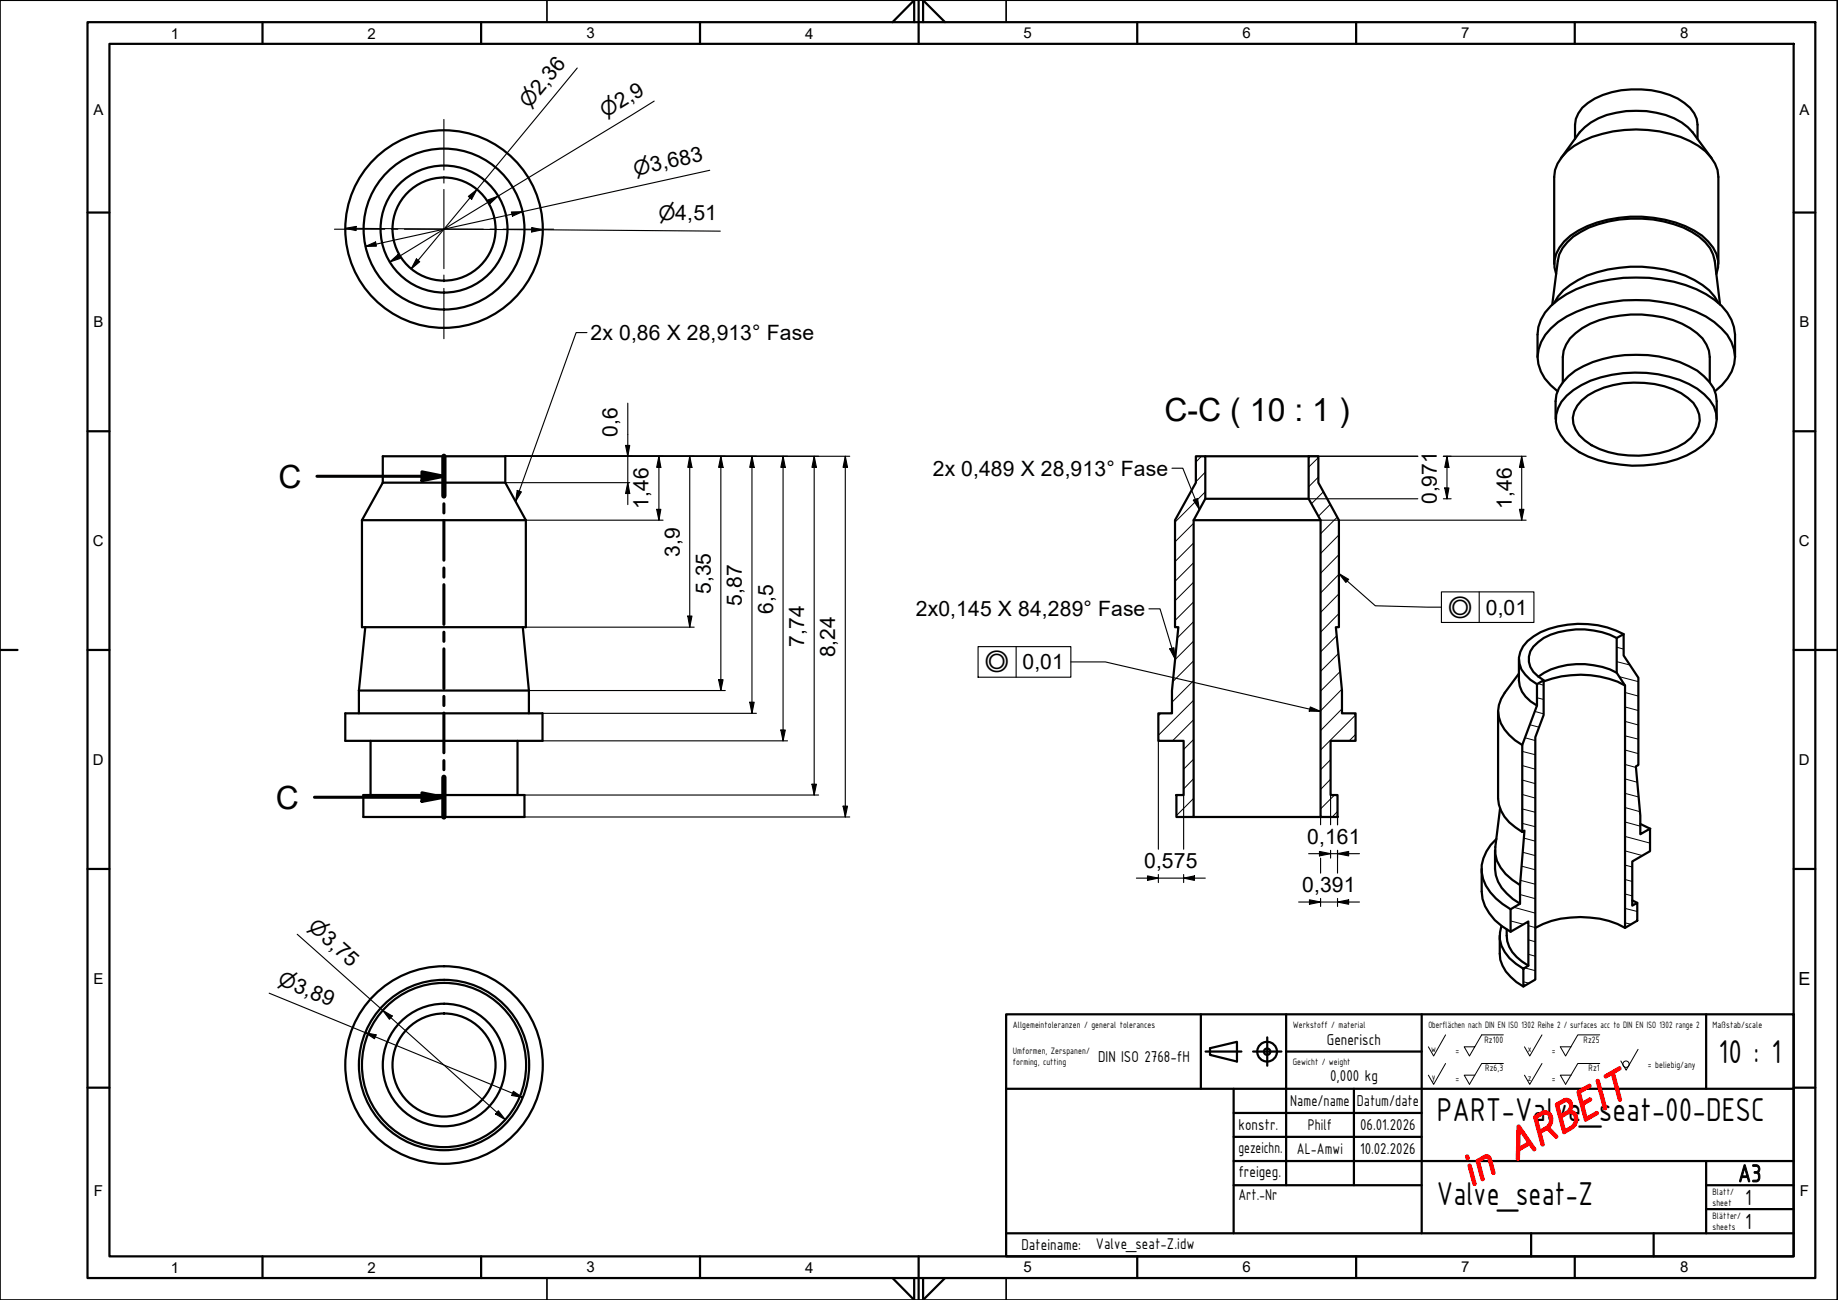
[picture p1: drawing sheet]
<svg xmlns="http://www.w3.org/2000/svg" width="420mm" height="297mm" viewBox="0 0 420 297" stroke-linecap="round" stroke-linejoin="round" font-family="sans-serif">
<!-- layer: Schraffur -->
<g fill="none" stroke="#000" stroke-width=".23">
<path d="M272.9 119.6l-4.3 4.2M274.6 104.3l-1.2 1.3M275.5 112.4l-6.9 6.9M275.5 107.9l-2.1 2.2M301.4 109l-2.3 2.2M301.4 104.6l-2.3 2.1M302.5 112.4l-2.7 2.7M304.1 115.2l-2.7 2.8M305.7 118.2l-3.8 3.8M272.9 137.5l-4.3 4.3M272.9 133l-4.3 4.3M272.9 128.6l-4.3 4.2"/>
<path d="M272.9 124.1l-4.3 4.2M306.1 135.7l-4.2 4.2M306.1 131.2l-4.2 4.3M306.1 126.7l-4.2 4.3M306.1 122.2l-4.2 4.3M272.9 151l-4.8 4.8M272.9 146.5l-4.3 4.2M272.9 142l-3.8 3.8M272.9 155.5l-5 5M305.6 145.3l-3.7 3.7M305.9 149.3l-4 4.1M306.1 140.2l-4.2 4.2"/>
<path d="M306.4 153.4l-4.5 4.5M306.8 157.5l-4.9 4.9M351.3 159.4l1.6 .4M351.6 156.2l1.3 .4M369.6 151.2l3 .7M369.6 147.9l1.6 .4M370.1 154.6l4.4 1.2M371 145h.2M371.5 158.2l3 .9M265.4 163l-.6 .6M272.9 177.9l-2.3 2.4M272.9 173.5l-2.3 2.3"/>
<path d="M272.9 169l-2.3 2.2M272.9 164.5l-4.9 4.8M272.9 160l-8.1 8M304.2 178l-2.3 2.4M304.2 173.6l-2.3 2.3M306.8 162l-4.9 4.9M309.9 167.8l-1.5 1.5M309.9 163.4l-8 8M348 178.2l3 .9M348 174.9l3 .9M348 171.7l3 .8M348.6 168.6l2.4 .6"/>
<path d="M349.7 165.6l2.2 .6M350.8 162.5l2.1 .6M371.5 178l2.8 .7M371.5 174.7l2.5 .7M371.5 171.4l3 .8M371.5 168.1l3 .8M371.5 164.8l3 .9M371.5 161.5l3 .9M269.1 181.7l-.2 .1M272.9 182.4l-4 4M305.1 181.7l-3.2 3.1M305.8 185.4l-1.3 1.3"/>
<path d="M347.9 197.9l3.1 .8M348 188.1l3 .8M348 184.8l3 .8M348 181.5l3 .9M348.1 194.7l2.9 .8M348.4 191.5l2.6 .7M371.5 197.7l1.6 .4M371.5 194.4l4 1.1M371.5 191.1l5.7 1.5M371.5 187.8l3.5 1M371.5 184.5l3.4 1M371.5 181.3l3.1 .8"/>
<path d="M377.2 189.3h.1M345.3 210.4l2.9 .8M346.1 207.3l4.9 1.3M347.5 204.4l3.5 .9M347.6 201.2l3.4 .8M349.4 218l1.6 .5M349.4 214.7l1.6 .5M349.4 211.5l1.6 .4M371.5 210.9l1.4 .3M371.5 207.6l2.8 .7M371.5 204.3l1.6 .4M371.5 201l1.6 .4"/>
<path d="M348.2 224.3l1.3 .3M348.6 221.2l2.4 .6"/>
</g>
<!-- layer: Sichtbare Kanten(CS) -->
<g fill="none" stroke="#000" stroke-width=".51">
<path d="M356.8 36.2l4.3-6a13.7 13.7 0 0 1 8.3-4.4 21.1 21.1 0 0 1 15 2.2l1.4 1.1 1.1 1.1 4.4 6M360 31.7v-3.2a6.5 6.5 0 0 1 3-5 21.1 21.1 0 0 1 18.7-1.8 10.3 10.3 0 0 1 6.2 5.5l.1 1.3v3.2M354.8 69.6l1.3-10a9 9 0 0 1 5.2-6.6 27.7 27.7 0 0 1 21.4-1.8 15.6 15.6 0 0 1 8.2 5.5l.7 1.5 .4 1.4 1.2 10M355.3 60.3v-19.9a8.7 8.7 0 0 1 4.6-7.1 28.5 28.5 0 0 1 21.9-2.7 15.2 15.2 0 0 1 10.2 6.8l.6 1.4 .2 1.6v19.9M355.3 69.2a11.7 11.7 0 0 1 5.4-5.2 29.1 29.1 0 0 1 17.3-2.8 22.4 22.4 0 0 1 12.7 5.1l1.2 1.4 .9 1.5M355.7 62.6a6.8 6.8 0 0 1 1.9-7.4 21.2 21.2 0 0 1 12.5-5.4 27.4 27.4 0 0 1 19 4 8.5 8.5 0 0 1 3.6 7.3l-.3 1.5M351.5 81.6v-5.2a9.8 9.8 0 0 1 4.7-7.9 29.5 29.5 0 0 1 17.8-5.1 30.6 30.6 0 0 1 17.9 5.1 10.7 10.7 0 0 1 4.7 7.9v5.2M355.6 95.7v-4a7.9 7.9 0 0 1 2.9-5.7 23.1 23.1 0 0 1 15.5-4.9 26.3 26.3 0 0 1 14 3.6 10.1 10.1 0 0 1 4.2 5.5l.2 1.5v4M356 89.4a10.2 10.2 0 0 1-4.5-7.9 11.4 11.4 0 0 1 6.6-9.2 35.6 35.6 0 0 1 31.9 0 14.8 14.8 0 0 1 5.8 5.9 8.3 8.3 0 0 1-2.2 9.8l-1.6 1.4M357.3 87.4v-5.8a7.4 7.4 0 0 1 2.9-5.5 20.9 20.9 0 0 1 12.6-4.2 22.8 22.8 0 0 1 15.1 4.2 7.4 7.4 0 0 1 2.9 5.5v5.8M358.1 90.4a21.2 21.2 0 0 1 12.9-5.1 27.4 27.4 0 0 1 17 3.5 8.9 8.9 0 0 1 4.4 7.1 7.5 7.5 0 0 1-3.2 5.9 22.8 22.8 0 0 1-13.5 4.5 27.4 27.4 0 0 1-14.7-3 9.9 9.9 0 0 1-5.3-6.9 7.6 7.6 0 0 1 2.4-6zM361.6 91.5a18.8 18.8 0 0 1 14.3-4 16.6 16.6 0 0 1 11.2 4.6 5.5 5.5 0 0 1-.6 8 18 18 0 0 1-11.9 4 19.2 19.2 0 0 1-12.3-3.5 5.7 5.7 0 0 1-.7-9.1z"/>
<path d="M82.7 118.9h37.5M82.7 118.9v24.4h37.5v-24.4M87.5 110.3h28M87.5 110.3v-6h28v6M87.5 110.3l-4.8 8.6M115.5 110.3l4.7 8.6M272.9 118.9h29M273.4 104.3h2.1v9.7l-2.6 4.9v67.8h-4v-5h1.7v-12.4h-5.8v-6.3h3.1v-5.2l1.5-14.5h-.8v-24.4l4.8-8.6zM275.5 104.3h23.6M275.5 114h23.6M299.1 104.3h2.3v6l4.7 8.6v24.4h-.7l1.4 14.5v5.2h3.1v6.3h-5.7v12.4h1.6v5h-3.9v-67.8l-2.8-4.9zM82 157.8h38.9"/>
<path d="M82 157.8v5.2M83.5 143.3l-1.5 14.5M119.5 143.3l1.4 14.5M120.9 157.8v5.2M347.2 150.6v4.9a6.7 6.7 0 0 0 4.1 5.7M347.2 153.9l-3.2 4.4a6.9 6.9 0 0 0 1 9.6l1.3 1.2 1.7 1.1M351.3 156.3l1.6-.9v8l-1.9 5.1v55.3l-2.8 1.6v-4.1l1.2-.7v-10l-4.1 2.3v-5.1l2.2-1.3v-4.3l1-12.4-.5 .3v-19.9l3.3-9zM352.9 155.7a23 23 0 0 1 18.6 .9M369.6 145.8l1.6-.9v4.9l3.3 5.1v19.9l-.5 .3 1 11.3v4.2l2.2-1.3v5.2l-4.1 2.3v10.1l1.2-.6v4.1l-2.8 1.6v-55.4l-1.9-2.9zM369.6 153.7a18.2 18.2 0 0 0-16.6 0l-1.3 .9M369.6 145.8a18.4 18.4 0 0 0-16.7 0 6.2 6.2 0 0 0-3.4 4.2 4.7 4.7 0 0 0 2.1 4.5l1.3 .9M371.2 144.9a22.2 22.2 0 0 0-19-.5 8 8 0 0 0-5 5.9 5.9 5.9 0 0 0 2.6 5l1.5 1"/>
<path d="M78.9 163h45.1v6.3h-45.1zM84.7 169.3v12.4M118.3 169.3v12.4M342.5 162.5v20a8.5 8.5 0 0 0 3.9 6.5l1.6 1.1M83.1 181.7h36.8v5h-36.8zM272.9 186.7h29M338.7 198.6v5.1a11.4 11.4 0 0 0 6.6 9.2M341.8 194.3v4.3a7.9 7.9 0 0 0 2.6 5.5l1.4 1.3 1.7 1.1M342.1 191.7a8.7 8.7 0 0 0-2.4 10.7 14.5 14.5 0 0 0 5.6 5.4M342.9 184.8l-1.1 8.7a7.4 7.4 0 0 0 2.4 6.2l1.5 1.3 1.8 1.2M375 188.3l2.2 1M342.8 213.8v4.1a8.2 8.2 0 0 0 3.8 6.5l1.6 1"/>
<path d="M343.2 211.6a7.4 7.4 0 0 0 3.3 8.6l1.7 1.1M344.4 212.4a7.5 7.5 0 0 0 3.5 7.3l1.5 .9M351 212a22.5 22.5 0 0 1 20.5 0M373.1 205.7l1.2 .6"/>
<circle cx="101.5" cy="52.3" r="11.8"/>
<circle cx="101.5" cy="52.3" r="14.5"/>
<circle cx="101.5" cy="52.3" r="18.4"/>
<circle cx="101.5" cy="52.3" r="22.6"/>
<circle cx="101.5" cy="243.4" r="22.6"/>
<circle cx="101.5" cy="243.4" r="11.8"/>
<circle cx="101.5" cy="243.4" r="19.5"/>
<circle cx="101.5" cy="243.4" r="18.8"/>
<circle cx="101.5" cy="243.4" r="14"/>
</g>
<!-- layer: Schnittansichtslinien(CS) -->
<g fill="none" stroke="#000" stroke-width=".7">
<path d="M72.5 108.8h29M96.5 107.8l5 1-5 1zM101.5 104.3v9M101.5 115.1v2.1M101.5 118.9v9.1M101.5 129.8v2.1M101.5 133.6v9.1M101.5 144.4v2.1M101.5 148.3v9M101.5 159.1v2.1M101.5 162.9v9.1M101.5 173.8v2.1"/>
<path d="M101.5 177.6v9.1M71.9 182.2h29.6M96.5 181.2l5 1-5 .9z"/>
</g>
<path d="M101.5 104.3v9M101.5 177.6v9.1" fill="none" stroke="#000" stroke-width="1.2"/>
<path d="M96.5 107.8l5 1-5 1zM96.5 181.2l5 1-5 .9z" fill="#000"/>
<!-- layer: Skizziergeometrie(CS) -->
<g fill="none" stroke="#000" stroke-width=".51">
<path d="M20 5.1h395v286.9h-395zM25 10h385v277.1h-385zM60 5.1v4.9M110 5.1v4.9M160 5.1v4.9M204 5.1l5-5.1v5.1M210 0v10M211 5.1v-5.1l5 5.1M260 5.1v4.9M310 5.1v4.9M360 5.1v4.9M20 48.6h5"/>
<path d="M410 48.6h5M20 98.5h5M410 98.5h5M0 148.5h4M20 148.5h5M410 148.5h10M20 198.6h5M410 198.6h5M20 248.5h5M410 248.5h5M60 287.1v4.9M110 287.1v4.9"/>
<path d="M160 287.1v4.9M204 292l5 5v-5M210 287.1v9.9M211 292v5l5-5M260 287.1v4.9M310 287.1v4.9M360 287.1v4.9"/>
</g>
<path d="M0 0h420v297h-420zM125 0v5.1M230 0v5.1M125 292v5M230 292v5" fill="none" stroke="#000" stroke-width=".38"/>
<!-- layer: Titel (ISO) -->
<g fill="none" stroke="#000" stroke-width=".51">
<path d="M230 231.8h180v55.3h-180zM274.5 231.8v17M276.6 239.5l6.2-1.5v4.6l-6.2-1.6zM289.7 237v6.5M294 231.8v39M325 231.8v50M390 231.8v17M230 248.8h180M275.6 240.3h8.2M282 259.8h43M282 254.3h43M282 248.8v33"/>
<path d="M286.4 240.3h6.5M294 240.3h31M309.5 248.8v22M282 270.8h43M282 265.3h128M390 276.3h20M390 270.8h20M390 265.3v16.5M230 281.8h180M350 281.8v5.3M378 281.8v5.3"/>
<circle cx="289.7" cy="240.3" r="2.25"/>
<circle cx="289.7" cy="240.3" r=".73"/>
</g>
<g fill="none" stroke="#000" stroke-width=".23">
<path d="M330.5 236.5l-2.8 4.8-1.2-2.1M343.7 236.5h-5l-2.8 4.8-1.2-2.1h2.4M352.5 236.5l-2.8 4.8-1.2-2.1M365.7 236.5h-5l-2.8 4.8-1.2-2.1h2.5M374.5 239.8l-2.8 4.7-1.2-2.1M330.5 243l-2.8 4.8-1.2-2.1M343.7 243h-5l-2.8 4.8-1.2-2.1h2.4M352.5 243l-2.8 4.8-1.2-2.1M365.7 243h-5l-2.8 4.8-1.2-2.1h2.5"/>
<circle cx="371.7" cy="243.2" r=".73"/>
</g>
<g fill="none" stroke="#000" stroke-width=".25">
<path d="M132 15.5l-38 46M149.5 23.1l-60.4 36.8M162.2 38.9l-78.7 17.4M78.9 52.2l2.5-.5v1zM78.9 52.2l85.8 .6M83.5 56.3l2.4-1 .1 .9zM89.1 59.9l1.9-1.7 .5 .8zM95.2 59.2l.7 .6-1.9 1.7zM107.1 44.9l1.9-1.6-1.2 2.2zM111.5 45.7l2.4-.9-1.9 1.7zM116.9 48.4h2.5l-2.2 1zM121.5 52l2.5 .5-2.5 .5z"/>
<path d="M143.5 92.1v23.2M115.5 104.3h78.7M115.5 110.3h28.5M120.2 118.9h31.4M143 101.8h1l-.5 2.5zM143.5 110.3l.5 2.5h-1zM150.1 116.4h1l-.5 2.5zM150.6 104.3l.5 2.5h-1zM150.6 104.3v14.6M157.7 104.3l.5 2.5h-1zM157.7 104.3v39M164.8 104.3l.5 2.5h-1z"/>
<path d="M164.8 104.3v53.5M171.9 104.3l.5 2.5h-1zM171.9 104.3v58.7M179 104.3l.5 2.5h-1zM179 104.3v65M186.1 104.3l.5 2.5h-1zM186.1 104.3v77.4M193.2 104.3l.5 2.5h-1zM193.2 104.3v82.4M299.1 104.3h25M299.1 114h25M301.9 118.9h47"/>
<path d="M329.9 104.3h19M329.9 114h1.8M330.3 111.5h.9l-.4 2.5zM330.8 104.3l.4 2.5h-.9zM330.8 104.3v9.7M347.3 116.4h1.1l-.5 2.5zM347.9 104.3l.5 2.5h-1.1zM347.9 104.3v14.6M120.2 143.3h38.5M120.9 157.8h44.9M157.2 140.8h1l-.5 2.5zM164.3 155.3h1l-.5 2.5z"/>
<path d="M124 163h48.9M124 169.3h56M171.4 160.5h1l-.5 2.5zM178.5 166.8h1l-.5 2.5zM185.6 179.2h1l-.5 2.5zM264.8 169.3v24.7M119.9 181.7h67.2M119.9 186.7h74.3M192.7 184.2h1l-.5 2.5zM264.8 199.8v1.9M270.6 181.7v12.3M270.6 199.8v1.9"/>
<path d="M299.1 195.1h11.7M301.6 194.5l2.6 .6-2.6 .5zM301.9 186.7v1.8M301.9 196.1v3.4M304.2 181.7v6.8M304.2 194.3v1.8M305.8 195.1l2.5-.6v1.1zM305.8 186.7v1.8M305.8 194.3v5.2M67.9 213.5l47.6 42.3M259.8 200.6h15.7M262.3 200.1l2.5 .5-2.5 .6z"/>
<path d="M270.6 200.6l2.4-.5v1.1zM296.9 206.1h13.9M299.3 205.6l2.6 .5-2.6 .5zM301.9 205.3v1.8M305.8 206.1l2.5-.5v1zM305.8 205.3v1.8M61.5 226.9l57.9 23.8M83.5 236l2.5 .5-.4 .8zM87.5 230.9l2.2 1.2-.7 .8zM113.9 253.8l1.6 2-2.2-1.2zM117.3 249.4l2.1 1.3-2.4-.4z"/>
</g>
<g fill="#000">
<path d="M78.9 52.2l2.5-.5v1zM83.5 56.3l2.4-1 .1 .9zM89.1 59.9l1.9-1.7 .5 .8zM95.2 59.2l.7 .6-1.9 1.7zM107.1 44.9l1.9-1.6-1.2 2.2zM111.5 45.7l2.4-.9-1.9 1.7zM116.9 48.4h2.5l-2.2 1zM121.5 52l2.5 .5-2.5 .5zM143 101.8h1l-.5 2.5zM143.5 110.3l.5 2.5h-1zM150.1 116.4h1l-.5 2.5zM150.6 104.3l.5 2.5h-1z"/>
<path d="M157.7 104.3l.5 2.5h-1zM164.8 104.3l.5 2.5h-1zM171.9 104.3l.5 2.5h-1zM179 104.3l.5 2.5h-1zM186.1 104.3l.5 2.5h-1zM193.2 104.3l.5 2.5h-1zM330.3 111.5h.9l-.4 2.5zM330.8 104.3l.4 2.5h-.9zM347.3 116.4h1.1l-.5 2.5zM347.9 104.3l.5 2.5h-1.1zM157.2 140.8h1l-.5 2.5zM164.3 155.3h1l-.5 2.5z"/>
<path d="M171.4 160.5h1l-.5 2.5zM178.5 166.8h1l-.5 2.5zM185.6 179.2h1l-.5 2.5zM192.7 184.2h1l-.5 2.5zM301.6 194.5l2.6 .6-2.6 .5zM305.8 195.1l2.5-.6v1.1zM262.3 200.1l2.5 .5-2.5 .6zM270.6 200.6l2.4-.5v1.1zM299.3 205.6l2.6 .5-2.6 .5zM305.8 206.1l2.5-.5v1zM83.5 236l2.5 .5-.4 .8zM87.5 230.9l2.2 1.2-.7 .8z"/>
<path d="M113.9 253.8l1.6 2-2.2-1.2zM117.3 249.4l2.1 1.3-2.4-.4z"/>
</g>
<!-- layer: Symbole(HTW) -->
<g fill="none" stroke="#000" stroke-width=".25">
<path d="M134.2 76h-2.5l-13.8 38.6M118.2 112.1l1 .3-1.3 2.2zM267.9 107h2.5l3.8 9.4M272.8 114.3l.9-.4 .5 2.5zM262.6 139.1h2.6l3.4 11.4M306.1 131l2.2 1.4-.6 .7zM306.1 131l8.3 7.4 15.1 .3M329.5 135.2h21.1v7h-21.1zM338.1 135.2v7M223.6 147.8h21.2v6.9h-21.2zM232.3 147.8v6.9M244.8 151.2h7.9l49.2 11.3"/>
<path d="M267.4 148.3l1-.3 .2 2.5zM299.5 161.5l2.4 1h-2.6z"/>
</g>
<path d="M118.2 112.1l1 .3-1.3 2.2zM272.8 114.3l.9-.4 .5 2.5zM306.1 131l2.2 1.4-.6 .7zM267.4 148.3l1-.3 .2 2.5zM299.5 161.5l2.4 1h-2.6z" fill="#000"/>
<!-- layer: Mittelpunktmarkierung(HTW) -->
<path d="M101.5 27.3v11.5M76.5 52.4h11.4M89.5 52.4h1.4M92.5 52.4h18M101.5 40.3v1.5M101.5 43.3v18.1M112 52.4h1.5M115 52.4h11.6M101.5 62.9v1.5M101.5 65.9v11.5" fill="none" stroke="#000" stroke-width=".25"/>
<text font-size="10.7" fill="#f00" x="336.2" y="271.4" transform="rotate(-30 336.2 271.4)">in ARBEIT</text>
<g font-size="8.1">
<text x="392.9" y="242.9">10 : 1</text>
<text x="328.5" y="256.1">PART-Valve_seat-00-DESC</text>
<text x="328.5" y="275.4">Valve_seat-Z</text>
</g>
<g font-size="7.3">
<text x="266.2" y="96.3">C-C ( 10 : 1 )</text>
<text x="63.7" y="111.5">C</text>
<text x="63.1" y="184.8">C</text>
</g>
<text font-size="6.1" x="397.3" y="270.1">A3</text>
<g font-size="5.4">
<text x="399" y="275.3">1</text>
<text x="399" y="280.8">1</text>
</g>
<g font-size="4.8">
<text x="135" y="77.8">2x 0,86 X 28,913° Fase</text>
<text x="141.2" y="99.7" transform="rotate(-90 141.2 99.7)">0,6</text>
<text x="213.2" y="108.8">2x 0,489 X 28,913° Fase</text>
<text x="148.3" y="116.3" transform="rotate(-90 148.3 116.3)">1,46</text>
<text x="328.4" y="115.2" transform="rotate(-90 328.4 115.2)">0,971</text>
<text x="345.6" y="116.3" transform="rotate(-90 345.6 116.3)">1,46</text>
<text x="155.4" y="127.2" transform="rotate(-90 155.4 127.2)">3,9</text>
<text x="162.5" y="135.8" transform="rotate(-90 162.5 135.8)">5,35</text>
<text x="169.6" y="138.4" transform="rotate(-90 169.6 138.4)">5,87</text>
<text x="176.7" y="140.2" transform="rotate(-90 176.7 140.2)">6,5</text>
<text x="209.4" y="140.8">2x0,145 X 84,289° Fase</text>
<text x="339.7" y="140.5">0,01</text>
<text x="183.8" y="147.8" transform="rotate(-90 183.8 147.8)">7,74</text>
<text x="190.9" y="150.2" transform="rotate(-90 190.9 150.2)">8,24</text>
<text x="233.7" y="153">0,01</text>
<text x="298.8" y="192.8">0,161</text>
<text x="261.6" y="198.4">0,575</text>
<text x="297.7" y="203.8">0,391</text>
</g>
<g font-size="4.6">
<text x="121" y="24.9" transform="rotate(-50 121 24.9)">⌀2,36</text>
<text x="138.4" y="27" transform="rotate(-31 138.4 27)">⌀2,9</text>
<text x="145.2" y="40.2" transform="rotate(-13 145.2 40.2)">⌀3,683</text>
<text x="150.5" y="50.2">⌀4,51</text>
<text x="331" y="141.1">◎</text>
<text x="225" y="153.7">◎</text>
<text x="70.2" y="212.1" transform="rotate(42 70.2 212.1)">⌀3,75</text>
<text x="63.2" y="224.9" transform="rotate(22 63.2 224.9)">⌀3,89</text>
</g>
<text font-size="4.1" x="411.1" y="225">E</text>
<g font-size="3.9">
<text x="303.3" y="238.8">Generisch</text>
<text x="251" y="242.6">DIN ISO 2768-fH</text>
<text x="304" y="246.9">0,000 kg</text>
<text x="295" y="252.8">Name/name</text>
<text x="310.1" y="252.8">Datum/date</text>
<text x="283.1" y="258.3">konstr.</text>
<text x="283.1" y="263.4">gezeichn.</text>
<text x="310.9" y="263.8">10.02.2026</text>
<text x="310.9" y="258.3">06.01.2026</text>
<text x="283.1" y="268.9">freigeg.</text>
<text x="283.1" y="274.2">Art.-Nr</text>
<text x="233.5" y="285.7">Dateiname:</text>
</g>
<g font-size="3.8">
<text x="296.5" y="263.8">AL-Amwi</text>
<text x="299" y="258.3">Philf</text>
<text x="250.5" y="285.3">Valve_seat-Z.idw</text>
</g>
<g font-size="3.4">
<text x="39.1" y="8.8">1</text>
<text x="84" y="8.8">2</text>
<text x="134" y="8.7">3</text>
<text x="184" y="8.8">4</text>
<text x="234" y="8.7">5</text>
<text x="284" y="8.7">6</text>
<text x="334" y="8.7">7</text>
<text x="384" y="8.7">8</text>
<text x="21.3" y="26.3">A</text>
<text x="411.4" y="26.3">A</text>
<text x="21.3" y="74.8">B</text>
<text x="411.4" y="74.8">B</text>
<text x="21.2" y="124.8">C</text>
<text x="411.2" y="124.8">C</text>
<text x="21.2" y="174.8">D</text>
<text x="411.2" y="174.8">D</text>
<text x="21.3" y="224.8">E</text>
<text x="21.5" y="273.3">F</text>
<text x="411.4" y="273.3">F</text>
<text x="39.1" y="290.8">1</text>
<text x="84" y="290.8">2</text>
<text x="134" y="290.8">3</text>
<text x="184" y="290.8">4</text>
<text x="234" y="290.8">5</text>
<text x="284" y="290.8">6</text>
<text x="334" y="290.8">7</text>
<text x="384" y="290.8">8</text>
</g>
<g font-size="2.3">
<text x="231.5" y="234.8">Allgemeintoleranzen / general tolerances</text>
<text x="295.5" y="234.8">Werkstoff / material</text>
<text x="326.5" y="234.8">Oberflächen nach DIN EN ISO 1302 Reihe 2 / surfaces acc to DIN EN ISO 1302 range 2</text>
<text x="339.3" y="238.3">Rz100</text>
<text x="362" y="238.3">Rz25</text>
<text x="391.5" y="234.8">Maßstab/scale</text>
<text x="231.5" y="240.8">Umformen, Zerspanen/</text>
<text x="231.5" y="243.3">forming, cutting</text>
<text x="295.5" y="243.3">Gewicht / weight</text>
<text x="327.2" y="240.4">w</text>
<text x="332.7" y="240.8">=</text>
<text x="339.5" y="244.7">Rz6,3</text>
<text x="349.2" y="240.4">x</text>
<text x="354.7" y="240.8">=</text>
<text x="363.2" y="244.8">Rz1</text>
<text x="376.7" y="244">= beliebig/any</text>
<text x="327.3" y="246.7">y</text>
<text x="332.7" y="247.3">=</text>
<text x="349.2" y="246.9">z</text>
<text x="354.7" y="247.3">=</text>
<text x="391.5" y="273">Blatt/</text>
<text x="391.5" y="275.6">sheet</text>
<text x="391.5" y="278.4">Blätter/</text>
<text x="391.5" y="281.1">sheets</text>
</g>
</svg>
